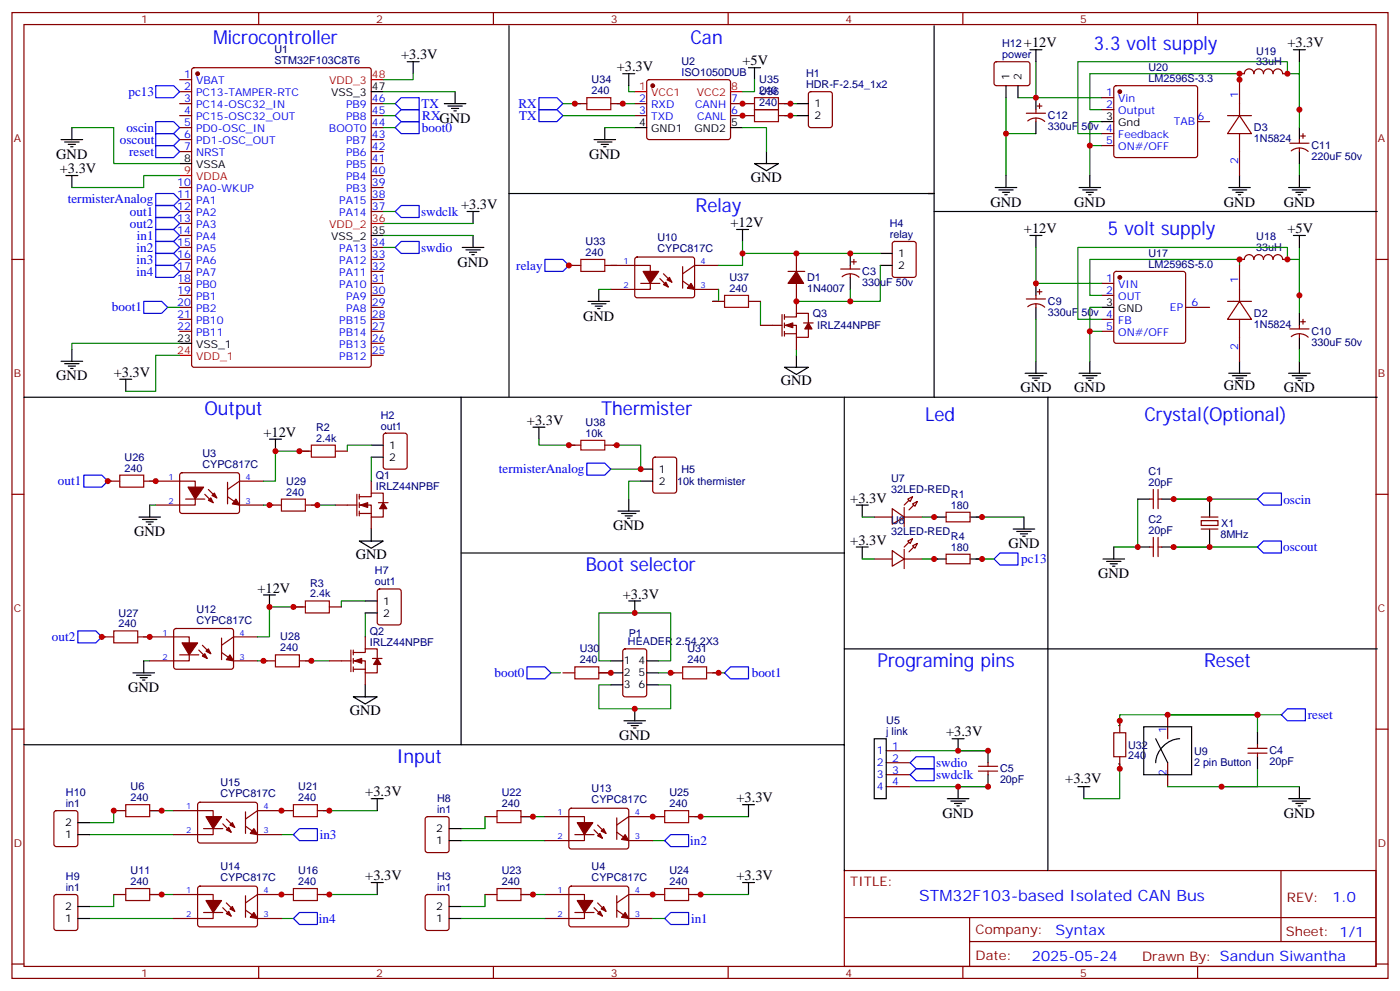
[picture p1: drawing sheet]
<svg xmlns="http://www.w3.org/2000/svg" width="412mm" height="292mm" viewBox="0 0 412 292" stroke-linecap="round" stroke-linejoin="round" font-family="sans-serif">
<g fill="none" stroke="#870000" stroke-width=".35">
<path d="M3.5 3.7h405.4v284.3h-405.4zM7.1 7.2h398.2v277.3h-398.2zM76.2 3.7v3.5M145.3 3.7v3.5M214.5 3.7v3.5M283.6 3.7v3.5M352.8 3.7v3.5M52.9 23.5h3.5M52.9 27h3.5M52.9 30.5h3.5M52.9 34h3.5M52.9 37.6h3.5"/>
<path d="M56.7 20.1l.4-.2h51.6l.6 .5 .1 87-.5 .7h-51.8l-.6-.4-.1-87.1zM109.4 30.5h3.5M109.4 34h3.5M109.4 37.6h3.5M187 30.5h3.5M187 34h3.5M190.7 23.7l.5-.2h23.3l.5 .2 .2 .5-.1 16.5-.6 .4-23.6-.1-.4-.6v-16.2zM215.2 30.5h3.5M215.2 34h3.5M52.9 41.1h3.5M52.9 44.6h3.5M52.9 55.2h3.5"/>
<path d="M52.9 58.7h3.5M109.4 41.1h3.5M109.4 44.6h3.5M109.4 55.2h3.5M109.4 58.7h3.5M109.4 51.7h3.5M109.4 48.2h3.5M3.5 76.4h3.6M52.9 76.4h3.5M52.9 62.3h3.5M52.9 65.8h3.5M52.9 69.3h3.5"/>
<path d="M52.9 72.8h3.5M52.9 79.9h3.5M109.4 76.4h3.5M109.4 62.3h3.5M109.4 72.8h3.5M109.4 79.9h3.5M232.1 79.9h5M234.6 74.6v5.3M405.3 76.4h3.6M52.9 83.4h3.5M52.9 87h3.5M52.9 90.5h3.5"/>
<path d="M52.9 94h3.5M52.9 97.5h3.5M109.4 83.4h3.5M109.4 87h3.5M109.4 90.5h3.5M109.4 94h3.5M109.4 97.5h3.5M234.6 83.4v5.3M109.4 104.6h3.5M109.4 101.1h3.5M53.2 139.4l.4-.2h16.5l.5 .7-.1 10.8-.7 .5-16.5-.1-.4-.6v-10.6zM3.5 145.5h3.6"/>
<path d="M45.9 141.6h11.6v7.1h-11.6M54.7 146.9h5.6M60.3 145.5l2.5 2.5M61.4 144.1l2.5 2.5M67 146.2l3.6 2.5h7M67 142v6.3M77.6 141.6h-7l-3.6 2.5M98.8 148.7h6.3M105.1 145.5v6.4M105.8 146.2h3.6v-1h3.5v2.8M105.8 148.7h3.6v3.5h3.5v-2.4M105.8 151.2h3.6"/>
<path d="M105.8 145.5v1.4M105.8 148v1.4M105.8 150.5v1.4M109.4 141.6v3.6M109.4 152.2v3.6M111.5 148h2.8M353.8 153.3h5v1.4h-5zM405.3 145.5h3.6M183.7 191.2l.4-.2h5.7l.6 .5 .1 12.9-.5 .7h-5.9l-.6-.4-.1-13zM3.5 214.7h3.6M405.3 214.7h3.6M261.1 221h7"/>
<path d="M261.1 224.5h7M261.1 228.1h7M261.1 231.6h7M248.7 256.3h156.6v28.2h-156.6zM377.3 256.3v20.9M160.5 263.3h11.7v7.1h-11.7M167.8 261.1l.5-.2h16.5l.4 .7-.1 10.8-.6 .5-16.5-.1-.4-.6v-10.6zM169.3 268.6h5.7M175 267.2l2.4 2.5M176 265.8l2.5 2.5M181.7 267.9l3.5 2.5h7.1M181.7 263.7v6.4"/>
<path d="M192.3 263.3h-7.1l-3.5 2.5M248.7 270.1h156.5M285.6 277.2h119.6M285.6 270.1v14.2M3.5 283.8h3.6M76.2 284.5v3.5M145.3 284.5v3.5M214.5 284.5v3.5M283.6 284.5v3.5M352.8 284.5v3.5M405.3 283.8h3.6"/>
</g>
<g fill="#870000" stroke="#870000" stroke-width=".35">
<path d="M69.5 146.9l1.1 1.8-2.2-.4z"/>
<path d="M62.1 146.6l.7 1.4-1.4-.7z"/>
<path d="M62.4 145.9l.7-.7 .8 1.4z"/>
<path d="M55.4 143.4h4.6l-2.5 3.5z"/>
<path d="M184.1 268.6l1.1 1.8-2.1-.3z"/>
<path d="M176.7 268.3l.7 1.4-1.4-.7z"/>
<path d="M177.8 266.9l.7 1.4-1.4-.7z"/>
<path d="M170 265.1h4.6l-2.4 3.5z"/>
<path d="M106.2 148.7l2.1-.7v1.4z"/>
<path d="M112.9 148l1 1.8h-2.1z"/>
<path d="M234.6 79.9l2.1 3.5h-4.6z"/>
<circle cx="58.2" cy="21.7" r=".53"/>
<circle cx="192.3" cy="25.2" r=".53"/>
</g>
<g fill="none" stroke="#000" stroke-width=".35">
<path d="M119.9 18.2h3.6M121.7 18.2v3.5M21.2 37.6v3.5M109.4 27h3.5M130.9 30.5h6.3M131.9 31.2h4.3M133 31.9h2.1M133.7 32.6h.7M134.1 27v3.5M187 37.6h3.5M215.2 37.6h3.5M18 41.1h6.3"/>
<path d="M19 41.8h4.3M19.4 51.7h3.5M20.1 42.5h2.1M20.8 43.2h.7M21.2 51.7v3.5M52.9 48.2h3.5M109.4 69.3h3.5M52.9 101.1h3.5M252.2 148.7h3.6M254 148.7v3.5M356.3 146.9v5.3M356.3 155.8v5.2"/>
<path d="M252.2 161h3.6M254 161v3.6M324.9 164.6h6.4M326 165.3h4.2M327 166h2.1M327.7 166.7h.7M328.1 161v3.6M179.9 194.6h3.5M179.9 198.1h3.5M190.5 194.6h3.5M190.5 198.1h3.5M179.9 201.6h3.5"/>
<path d="M190.5 201.6h3.5M257.5 217.5h3.6v17.6h-3.6z"/>
</g>
<path d="M109.4 23.5h3.5M187 27h3.5M215.2 27h3.5M52.9 51.7h3.5M109.4 65.8h3.5M52.9 104.6h3.5" fill="none" stroke="#f00" stroke-width=".35"/>
<path d="M353.8 155.8h5M353.8 152.2h5" fill="none" stroke="#871200" stroke-width=".35"/>
<path d="M21.2 37.6h12.3v10.6h19.4M112.9 27h21.2M121.7 21.7v1.8h-8.8M52.9 51.7h-10.6v3.5h-21.1M335.1 146.9v14.1h-7M345.7 146.9h24.7M345.7 161h24.7" fill="none" stroke="#008700" stroke-width=".35"/>
<path d="M45.9 39.3h5.3l1.7 1.8-1.7 1.8h-5.3zM45.9 35.8h5.3l1.7 1.8-1.7 1.7h-5.3zM370.4 146.9l1.8-1.7h5.3v3.5h-5.3zM370.4 161l1.8-1.7h5.3v3.5h-5.3z" fill="none" stroke="#00f" stroke-width=".35"/>
<path d="M262.8 149.8l3.5 2.4-3.5 2.1z" fill="#fff" stroke="#870000" stroke-width=".35"/>
<path d="M266.3 149.4v5.6z" fill="#f00" stroke="#870000" stroke-width=".35"/>
<g fill="#870000" stroke="#870000" stroke-width=".35">
<path d="M266.3 148.7l1.5-1.4z"/>
<path d="M269.2 148.7l-1.4 1.4z"/>
</g>
<g fill="#fff" stroke="#870000" stroke-width=".35">
<path d="M267.4 146.9l1.4-.7-.7 1.4z"/>
<path d="M268.8 148.3l1.4-.7-.7 1.4z"/>
</g>
<path d="M257.5 152.2h5.3M266.3 152.2h5.3" fill="none" stroke="#870000" stroke-width=".35"/>
<path d="M262.8 162.1l3.5 2.5-3.5 2.1z" fill="#fff" stroke="#870000" stroke-width=".35"/>
<path d="M266.3 161.7v5.7z" fill="#f00" stroke="#870000" stroke-width=".35"/>
<g fill="#870000" stroke="#870000" stroke-width=".35">
<path d="M266.3 161l1.5-1.4z"/>
<path d="M267.8 162.5l1.4-1.5z"/>
</g>
<g fill="#fff" stroke="#870000" stroke-width=".35">
<path d="M267.4 159.3l1.4-.7-.7 1.4z"/>
<path d="M268.8 160.7l1.4-.7-.7 1.4z"/>
</g>
<g fill="none" stroke="#870000" stroke-width=".35">
<path d="M293 18.4l.5-.2h9.5l.4 .7-.1 5.9-.6 .4h-9.5l-.4-.7v-5.6zM169.3 30.5h3.6M179.9 30.5h3.5M218.7 34h3.5M218.7 30.5h3.5M229.3 34h3.5M229.3 30.5h3.5M238.4 27.2l.4-.2h5.7l.6 .4 .1 9.5-.5 .6-5.9 .1-.6-.5-.1-9.4zM302.3 33.3h5.7M302.7 35.6a3.8 3.8 0 0 1 5 .2M305.2 32.3v1M305.2 34.7v1.1"/>
<path d="M305.5 31.2h1.4M306.2 30.5v1.4M324.6 39.3h3.5M324.6 32.3h3.5M324.6 28.8h3.5M328.3 25.4l.5-.2h23.3l.5 .2 .2 .5v19.8l-.3 .5-.4 .2h-23.3l-.5-.2-.2-.5v-19.8zM352.8 35.8h3.5M361.6 34h7.1M365.1 34l3.6 5.3h-7.1zM365.1 21.7h1.4a1.41 1.41 0 0 1 1.5-1.4 1.41 1.41 0 0 1 1.4 1.4 1.41 1.41 0 0 1 1.4-1.4 1.41 1.41 0 0 1 1.4 1.4 1.41 1.41 0 0 1 1.4-1.4 1.41 1.41 0 0 1 1.4 1.4 1.41 1.41 0 0 1 1.4-1.4 1.41 1.41 0 0 1 1.4 1.4h1.4M365.1 23.5v10.5M365.1 39.3v12.4"/>
<path d="M383.8 39.3v1.4M324.6 42.9h3.5M379.9 42.2h5.7M380.4 44.4a3.8 3.8 0 0 1 4.9 .2M382.8 41.1v1.1M382.8 43.6v1M383.1 40h1.4M167.6 78.1h3.5M178.2 78.1h13.4v7.1h-11.7M187.2 75.9l.5-.2h16.5l.4 .7-.1 10.8-.6 .5-16.5-.1-.4-.6v-10.6zM201.1 78.5v6.3M211.7 78.1h-7.1l-3.5 2.5"/>
<path d="M247.6 79.2h5.7M250.5 78.1v1.1M250.8 77.1h1.4M251.5 76.4v1.4M263.1 71.3l.4-.2h5.7l.6 .4 .1 9.5-.5 .6-5.9 .1-.6-.5-.1-9.4zM365.1 76.4h1.4a1.41 1.41 0 0 1 1.5-1.4 1.41 1.41 0 0 1 1.4 1.4 1.41 1.41 0 0 1 1.4-1.4 1.41 1.41 0 0 1 1.4 1.4 1.41 1.41 0 0 1 1.4-1.4 1.41 1.41 0 0 1 1.4 1.4 1.41 1.41 0 0 1 1.4-1.4 1.41 1.41 0 0 1 1.4 1.4h1.4M365.1 78.1v10.6M188.7 83.4h5.7M194.4 82l2.4 2.5M195.4 80.6l2.5 2.5M201.1 82.7l3.5 2.5h7.1M209.9 88.7h3.5"/>
<path d="M220.5 88.7h3.5M224 95.8h6.4M230.4 92.6v6.4M231.1 93.3h3.5v-1h3.5v2.8M231.1 95.8h3.5v3.5h3.5v-2.5M231.1 98.2h3.5M231.1 92.6v1.4M231.1 95.1v1.4M231.1 97.5v1.5M234.6 88.7v3.6M234.6 99.3v3.5M236.7 95.1h2.8"/>
<path d="M248.1 81.5a3.8 3.8 0 0 1 5 .1M250.5 80.6v1.1M302.3 88h5.7M302.7 90.3a3.8 3.8 0 0 1 5 .1M305.2 87v1M305.2 89.4v1.1M305.5 85.9h1.4M306.2 85.2v1.4M324.6 83.4h3.5M324.6 87h3.5M324.6 94h3.5M324.6 97.5h3.5"/>
<path d="M328.3 80.1l.5-.2h19.7l.5 .2 .2 .5v19.8l-.2 .5-.5 .2h-19.7l-.5-.3-.2-.4v-19.8zM349.2 90.5h7.1M361.6 88.7h7.1M365.1 88.7l3.6 5.3h-7.1zM365.1 94v12.4M379.9 96.8h5.7M380.4 99.1a3.8 3.8 0 0 1 4.9 .2M382.8 95.8v1M382.8 98.2v1.1M383.1 94.7h1.4M383.8 94v1.4M88.2 132.8h3.5"/>
<path d="M98.8 132.8h3.5M113.1 127.7l.5-.2h5.6l.7 .5v9.4l-.4 .7h-5.9l-.7-.4v-9.5zM167.6 131.1h3.5M178.2 131.1h3.5M192.5 134.8l.5-.2h5.6l.7 .4v9.5l-.4 .6-5.9 .1-.7-.5v-9.4zM31.7 141.6h3.6M42.3 141.6h3.6M79.4 148.7h3.5M90 148.7h3.5M278.7 150.8h7.1v2.8h-7.1zM338.7 146.9h1M339.7 144.1v5.7"/>
<path d="M339.7 158.2v5.7M341.1 144.1v5.7M341.1 158.2v5.7M341.1 146.9h1.1M86.4 178.7h3.6M97 178.7h3.5M111.4 173.6l.4-.2h5.7l.6 .4 .1 9.5-.5 .6-5.9 .1-.6-.5-.1-9.4zM257.5 164.6h5.3M266.3 164.6h5.3M278.7 163.2h7.1v2.8h-7.1zM338.7 161h1M341.1 161h1.1"/>
<path d="M30 187.5h3.5M40.6 187.5h15.1v7.1h-11.6M51.4 185.2l.5-.2 16.5 .1 .4 .6-.1 10.9-.6 .4h-16.5l-.4-.7v-10.6zM52.9 192.8h5.7M58.6 191.4l2.4 2.5M59.6 190l2.5 2.4M65.3 192.1l3.5 2.5h7M65.3 187.9v6.3M75.8 187.5h-7l-3.5 2.5M77.6 194.6h3.5M88.2 194.6h3.5M97 194.6h6.4"/>
<path d="M103.4 191.4v6.3M104.1 192.1h3.5v-1.1h3.5v2.9M104.1 194.6h3.5v3.5h3.5v-2.5M104.1 197h3.5M104.1 191.4v1.4M104.1 193.9v1.4M104.1 196.3v1.4M107.6 187.5v3.5M107.6 198.1v3.5M109.7 193.9h2.8M165.8 198.1h3.5M176.4 198.1h3.5"/>
<path d="M197.6 198.1h3.5M208.1 198.1h3.6M329.8 212.2v3.5M344 210.4v7.1M370.4 219.3v1M16.1 238.9l.5-.2h5.6l.7 .4v9.4l-.4 .7h-5.9l-.7-.4v-9.4zM33.5 238.7h3.5M44.1 238.7h3.5M51.2 238.7h11.6v7h-11.6M58.4 236.4l.5-.2h16.5l.4 .7v10.8l-.7 .5-16.5-.1-.4-.6v-10.6zM72.3 239v6.4M86.4 238.7h-10.6l-3.5 2.4"/>
<path d="M93.5 238.7h3.5M167.8 238.2l.5-.3 16.5 .1 .4 .7-.1 10.8-.6 .4h-16.5l-.4-.7v-10.5zM288.2 227h5.7M288.2 225.6h5.7M291 224.5v1.1M291 227v1.1M329.8 222.8v3.5M344 224.5v7.1M367.6 221.7h5.6M367.6 220.3h5.6M370.4 221.7v1.1M60 243.9h5.6"/>
<path d="M65.6 242.5l2.5 2.5M66.7 241.1l2.4 2.5M72.3 243.2l3.5 2.5h7.1M125.5 240.6l.4-.2h5.7l.6 .4 .1 9.5-.5 .6-5.9 .1-.6-.5-.1-9.4zM142.9 240.4h3.5M153.5 240.4h3.5M160.5 240.4h11.7v7.1h-11.7M169.3 245.7h5.7M175 244.3l2.4 2.5M176 242.9l2.5 2.5M181.7 245l3.5 2.5h7.1M181.7 240.8v6.3"/>
<path d="M195.8 240.4h-10.6l-3.5 2.5M202.8 240.4h3.6M16.1 263.6l.5-.3h5.6l.7 .5v9.4l-.4 .7h-5.9l-.7-.4v-9.4zM33.5 263.3h3.5M44.1 263.3h3.5M51.2 263.3h11.6v7.1h-11.6M58.4 261.1l.5-.2h16.5l.4 .7v10.8l-.7 .5-16.5-.1-.4-.6v-10.6zM60 268.6h5.6M65.6 267.2l2.5 2.5M66.7 265.8l2.4 2.5M72.3 267.9l3.5 2.5h7.1M72.3 263.7v6.4"/>
<path d="M86.4 263.3h-10.6l-3.5 2.5M93.5 263.3h3.5M125.5 263.6l.4-.3h5.7l.6 .5 .1 9.4-.5 .7h-5.9l-.6-.4-.1-9.4zM142.9 263.3h3.5M153.5 263.3h3.5M192.3 263.3h3.5M202.8 263.3h3.6"/>
</g>
<g fill="none" stroke="#008700" stroke-width=".35">
<path d="M305.2 18.2v10.6M382.8 18.2v14.1M112.9 37.6h3.5M112.9 34h3.5M112.9 30.5h3.5M165.8 34h21.2M165.8 30.5h5.3M178.2 37.6h8.8M181.7 30.5h5.3M185.2 25.2v1.8h1.8M218.7 37.6h7.1v7M218.7 34h1.1"/>
<path d="M218.7 30.5h1.1M222.2 23.5v3.5h-3.5M231.1 34h3.5M231.1 30.5h3.5M296.3 39.3h8.9M296.3 28.8v22.9M299.9 28.8h24.7M324.6 35.8h-3.6v15.9M365.1 21.7v1.8v-1.8h-44.1v10.6h3.6M382.8 37.6v-15.9h-3.6v-3.5h-61.7v21.1h7.1M321 42.9h3.6M382.8 48.2v3.5"/>
<path d="M112.9 72.8h3.5M112.9 65.8h26.4M112.9 69.3h26.4M112.9 62.3h3.5M167.6 78.1h1M218.7 71.1v7h-7M218.7 74.6h40.6M259.3 78.1v10.6h-24.7M305.2 72.8v10.6h19.4M365.1 78.1v-1.7h-44.1v10.6h3.6M382.8 72.8v14.2M49.4 90.5h3.5"/>
<path d="M176.4 85.2h3.5M211.7 85.2v3.5h-1.8M224 88.7v7.1M250.5 85.2v3.5M305.2 94v12.4M321 97.5h3.6M324.6 90.5h-3.6v15.9M382.8 92.3v-15.9h-3.6v-3.6h-61.7v21.2h7.1M52.9 101.1h-31.7v1.7M52.9 104.6h-7v10.6h-8.9M234.6 102.8v1.8M382.8 102.8v3.6"/>
<path d="M91 132.8h-9.9v8.8h-3.5M109.4 131.1h-7.1v1.7M109.4 134.6v7M158.7 129.3v1.8h10.6M180.6 131.1h8.1v7h-8.8M31.7 141.6h1.1M44.1 148.7h1.8M44.1 141.6h1.8M77.6 148.7h2.8M91.7 148.7h7.1M188.7 141.6h-3.5v5.3M254 152.2h3.5"/>
<path d="M271.6 152.2h4.6M287.5 152.2h14.1M89.3 178.7h-9.9v8.8h-3.6M107.6 176.9h-7.1v1.8M254 164.6h3.5M271.6 164.6h4.6M287.5 164.6h5.3M30 187.5h1M42.3 194.6h1.8M42.3 187.5h1.8M75.8 194.6h2.9M90 194.6h7"/>
<path d="M107.6 180.4v7.1M162.3 198.1h2.8M176.4 198.1h3.5M179.9 194.6h-3.5v-14.2h21.2v14.2h-3.6M194 198.1h4.6M209.9 198.1h3.5M179.9 201.6h-3.5v7.1h21.2v-7.1h-3.6M344 210.4h26.4v5.3M377.5 210.4h-47.7v3.2h-.3M32.8 238.7h.7v3.5h-7M44.1 238.7h7.1M82.9 238.7h1.1"/>
<path d="M95.2 238.7h15.9M268.1 231.6h22.9M268.1 221h22.9M329.5 224.9h.3v10.2h-10.5M359.8 231.6h23M370.4 226.3v5.3h-26.4M26.5 245.7h24.7M82.9 245.7h3.5M135.8 247.5h24.7M142.9 240.4v3.5h-7.1M153.5 240.4h7M192.3 240.4h1"/>
<path d="M192.3 247.5h3.5M204.6 240.4h15.9M26.5 270.4h24.7M33.5 263.3v3.6h-7M44.1 263.3h7.1M82.9 263.3h1.1M82.9 270.4h3.5M95.2 263.3h15.9M135.8 270.4h24.7M142.9 263.3v3.6h-7.1M153.5 263.3h7M192.3 263.3h1"/>
<path d="M192.3 270.4h3.5M204.6 263.3h15.9"/>
</g>
<g fill="none" stroke="#000" stroke-width=".35">
<path d="M149.9 7.6v109.3M220.5 19.9h3.5M222.2 19.9v3.6M275.2 7.6v109.3M303.4 14.6h3.5M305.2 14.6v3.6M381 14.6h3.5M382.8 14.6v3.6M178.2 37.6v3.5M183.4 21.7h3.6M185.2 21.7v3.5M234.6 30.5h3.5"/>
<path d="M234.6 34h3.5M296.3 25.2v3.6M299.9 25.2v3.6M305.2 28.8v3.5M305.2 35.8v3.5M324.6 35.8h3.5M382.8 37.6v3.5M149.9 57h125.3h-1.8M175 41.1h6.3M176 41.8h4.3M177.1 42.5h2.1M177.8 43.2h.7"/>
<path d="M222.2 48.2h7.1l-3.5 2.1zM225.8 44.6v3.6M293.2 55.2h6.3M294.2 55.9h4.2M295.3 56.6h2.1M296 57.3h.7M296.3 51.7v3.5M317.9 55.2h6.3M318.9 55.9h4.2M320 56.6h2.1M320.7 57.3h.7M321 51.7v3.5"/>
<path d="M361.9 55.2h6.4M363 55.9h4.2M364.1 56.6h2.1M364.8 57.3h.7M365.1 51.7v3.5M379.6 55.2h6.3M380.6 55.9h4.3M381.7 56.6h2.1M382.4 57.3h.7M382.8 44.6v3.6M382.8 51.7v3.5M136.2 72.8h6.3"/>
<path d="M137.2 73.6h4.3M137.6 62.3h3.5M138.3 74.3h2.1M139 75h.7M139.3 62.3v3.5M139.3 69.3v3.5M217 67.6h3.5M218.7 67.6v3.5M250.5 74.6v3.5M259.3 74.6h3.5M259.3 78.1h3.5M275.2 62.3h130.5"/>
<path d="M303.4 69.3h3.5M305.2 69.3v3.5M381 69.3h3.5M382.8 69.3v3.5M173.2 88.7h6.4M174.3 89.4h4.2M175.3 90.1h2.1M176 90.8h.7M176.4 85.2v3.5M250.5 81.7v3.5M305.2 83.4v3.6M305.2 90.5v3.5"/>
<path d="M324.6 90.5h3.5M382.8 92.3v3.5M382.8 99.3v3.5M7.1 116.9h398.6M18 106.4h6.3M19 107.1h4.3M20.1 107.8h2.1M20.8 108.5h.7M21.2 102.8v3.6M35.3 111.7h3.5M37 111.7v3.5M135.8 116.9v102.4"/>
<path d="M231.1 108.1h7l-3.5 2.1zM234.6 104.6v3.5M248.7 116.9v102.4M302 109.9h6.3M303 110.6h4.3M304.1 111.3h2.1M304.8 112h.7M305.2 106.4v3.5M308.7 116.9v139.4M317.9 109.9h6.3M318.9 110.6h4.2M320 111.3h2.1"/>
<path d="M320.7 112h.7M321 106.4v3.5M361.9 109.9h6.4M363 110.6h4.2M364.1 111.3h2.1M364.8 112h.7M365.1 106.4v3.5M379.6 109.9h6.3M380.6 110.6h4.3M381.7 111.3h2.1M382.4 112h.7M382.8 106.4v3.5"/>
<path d="M79.4 129.3h3.5M81.1 129.3v3.5M109.4 131.1h3.5M109.4 134.6h3.5M157 125.8h3.5M158.7 125.8v3.5M188.7 138.1h3.6M40.9 152.2h6.4M42 152.9h4.2M43 153.6h2.2M43.7 154.3h.7M44.1 148.7v3.5"/>
<path d="M105.8 159.3h7.1l-3.5 2.1zM109.4 155.8v3.5M182 150.5h6.4M183.1 151.2h4.2M184.1 151.9h2.2M184.9 152.6h.7M185.2 146.9v3.6M188.7 141.6h3.6M275.2 152.2h3.5M285.8 152.2h3.5M298.4 155.8h6.4M299.5 156.5h4.2"/>
<path d="M300.6 157.2h2.1M301.3 157.9h.7M301.6 152.2v3.6M335.1 146.9h3.6M342.2 146.9h3.5M77.6 175.2h3.5M79.4 175.2v3.5M107.6 176.9h3.5M135.8 162.8h112.9M185.2 176.9h3.5M187 176.9v3.5M275.2 164.6h3.5"/>
<path d="M285.8 164.6h3.5M335.1 161h3.6M342.2 161h3.5M39.2 198.1h6.3M40.2 198.8h4.2M41.3 199.5h2.1M42.3 194.6v3.5M107.6 180.4h3.5M248.7 191h157M7.1 219.3h241.6v37M42 200.2h.7M104.1 205.1h7l-3.5 2.2z"/>
<path d="M107.6 201.6v3.5M183.8 212.2h6.3M184.9 212.9h4.2M185.9 213.6h2.1M186.6 214.3h.7M187 208.7v3.5M280.5 217.5h3.5M282.2 217.5v3.5M336.9 214h14.1v14.1h-14.1zM340.4 217.5l3.6 7M347.5 217.5a7.6 7.6 0 0 0-7.1 7M370.4 215.7v3.6"/>
<path d="M109.4 235.1h3.5M111.1 235.1v3.6M218.7 236.9h3.5M220.5 236.9v3.5M279 235.1h6.4M280.1 235.8h4.2M281.2 236.5h2.1M281.9 237.2h.7M282.2 231.6v3.5M291 221v3.5M291 228.1v3.5M317.5 231.6h3.5"/>
<path d="M319.3 231.6v3.5M370.4 222.8v3.5M379.6 235.1h6.3M380.6 235.8h4.3M381.7 236.5h2.1M382.4 237.2h.7M382.8 231.6v3.5M22.9 245.7h3.6M22.9 242.2h3.6M109.4 259.8h3.5M111.1 259.8v3.5M132.3 247.5h3.5"/>
<path d="M132.3 243.9h3.5M218.7 259.8h3.5M220.5 259.8v3.5M22.9 270.4h3.6M22.9 266.9h3.6M132.3 270.4h3.5M132.3 266.9h3.5"/>
</g>
<g fill="none" stroke="#00f" stroke-width=".35">
<path d="M45.9 25.2h5.3l1.7 1.8-1.7 1.8h-5.3zM116.4 34l1.8-1.7h5.3v3.5h-5.3zM118.2 35.8h5.3v3.5h-5.3l-1.8-1.7zM118.2 28.8h5.3v3.5h-5.3l-1.8-1.8zM158.7 28.8h5.3l1.8 1.7-1.8 1.8h-5.3zM158.7 32.3h5.3l1.8 1.7-1.8 1.8h-5.3zM45.9 42.9h5.3l1.7 1.7-1.7 1.8h-5.3zM45.9 57h5.3l1.7 1.7-1.7 1.8h-5.3zM45.9 60.5h5.3l1.7 1.8-1.7 1.7h-5.3zM45.9 64h5.3l1.7 1.8-1.7 1.8h-5.3zM45.9 67.6h5.3l1.7 1.7-1.7 1.8h-5.3zM45.9 71.1h5.3l1.7 1.7-1.7 1.8h-5.3z"/>
<path d="M45.9 74.6h5.3l1.7 1.8-1.7 1.7h-5.3zM45.9 78.1h5.3l1.7 1.8-1.7 1.8h-5.3zM116.4 72.8l1.8-1.7h5.3v3.5h-5.3zM116.4 62.3l1.8-1.8h5.3v3.5h-5.3zM160.5 76.4h5.3l1.8 1.7-1.8 1.8h-5.3zM42.3 88.7h5.3l1.8 1.8-1.8 1.8h-5.3zM24.7 139.9h5.3l1.7 1.7-1.7 1.8h-5.3zM172.9 136.3h5.3l1.7 1.8-1.7 1.8h-5.3zM292.8 164.6l1.8-1.8h5.3v3.5h-5.3zM22.9 185.7h5.3l1.8 1.8-1.8 1.8h-5.3zM155.2 196.3h5.3l1.8 1.8-1.8 1.7h-5.3zM213.4 198.1l1.8-1.8h5.3v3.5h-5.3z"/>
<path d="M377.5 210.4l1.7-1.7h5.3v3.5h-5.3zM268.1 224.5l1.8-1.7h5.3v3.5h-5.3zM268.1 228.1l1.8-1.8h5.3v3.5h-5.3zM86.4 245.7l1.8-1.8h5.3v3.6h-5.3zM195.8 247.5l1.8-1.8h5.2v3.5h-5.2zM86.4 270.4l1.8-1.8h5.3v3.6h-5.3zM195.8 270.4l1.8-1.8h5.2v3.6h-5.2z"/>
</g>
<g fill="#870000" stroke="#870000" stroke-width=".35">
<path d="M203.6 83.4l1 1.8-2.1-.4z"/>
<path d="M195.4 83.8l.7-.7 .7 1.4z"/>
<path d="M196.5 82.4l.7-.7 .7 1.4z"/>
<path d="M189.4 79.9h4.6l-2.4 3.5z"/>
<path d="M67.7 192.8l1.1 1.8-2.1-.4z"/>
<path d="M59.6 193.1l.7-.7 .7 1.5z"/>
<path d="M61.4 191l.7 1.4-1.4-.7z"/>
<path d="M53.6 189.3h4.6l-2.5 3.5z"/>
<path d="M184.1 245.7l1.1 1.8-2.1-.4z"/>
<path d="M176.7 245.4l.7 1.4-1.4-.7z"/>
<path d="M177.1 244.7l.7-.8 .7 1.5z"/>
<path d="M170 242.2h4.6l-2.4 3.5z"/>
<path d="M74.8 268.6l1 1.8-2.1-.3z"/>
<path d="M67.4 268.3l.7 1.4-1.4-.7z"/>
<path d="M67.7 267.6l.7-.7 .7 1.4z"/>
<path d="M60.7 265.1h4.6l-2.5 3.5z"/>
<path d="M74.8 243.9l1 1.8-2.1-.3z"/>
<path d="M66.7 244.3l.7-.7 .7 1.4z"/>
<path d="M67.7 242.9l.7-.7 .7 1.4z"/>
<path d="M60.7 240.4h4.6l-2.5 3.5z"/>
<path d="M104.4 194.6l2.1-.7v1.4z"/>
<path d="M111.1 193.9l1.1 1.7h-2.1z"/>
<path d="M231.4 95.8l2.1-.7v1.4z"/>
<path d="M238.1 95.1l1.1 1.7h-2.1z"/>
<circle cx="329.8" cy="81.7" r=".53"/>
<circle cx="329.8" cy="27" r=".53"/>
</g>
<g fill="none" stroke="#a10000" stroke-width=".35">
<path d="M172.9 28.8h7v3.5h-7zM222.2 28.8h7.1v3.5h-7.1zM222.2 32.3h7.1v3.5h-7.1zM171.1 76.4h7.1v3.5h-7.1zM213.4 87h7.1v3.5h-7.1zM35.3 139.9h7v3.5h-7zM91.7 131.1h7.1v3.5h-7.1zM171.1 129.6h7.1v2.9h-7.1zM82.9 146.9h7.1v3.6h-7.1zM90 176.9h7v3.5h-7zM33.5 185.7h7.1v3.6h-7.1zM81.1 192.8h7.1v3.5h-7.1z"/>
<path d="M169.3 196.3h7.1v3.5h-7.1zM201.1 196.3h7v3.5h-7zM328.1 215.7h3.5v7.1h-3.5zM37 236.9h7.1v3.5h-7.1zM86.4 236.9h7.1v3.5h-7.1zM146.4 238.7h7.1v3.5h-7.1zM195.8 238.7h7v3.5h-7zM37 261.6h7.1v3.5h-7.1zM86.4 261.6h7.1v3.5h-7.1zM146.4 261.6h7.1v3.5h-7.1zM195.8 261.6h7v3.5h-7z"/>
</g>
<g fill="#c00">
<circle cx="356.3" cy="161" r=".88"/>
<circle cx="356.3" cy="146.9" r=".88"/>
<circle cx="187" cy="180.4" r=".88"/>
<circle cx="187" cy="208.7" r=".88"/>
<circle cx="370.4" cy="210.4" r=".88"/>
<circle cx="359.8" cy="231.6" r=".88"/>
<circle cx="282.2" cy="221" r=".88"/>
<circle cx="282.2" cy="231.6" r=".88"/>
<circle cx="344" cy="210.4" r=".88"/>
<circle cx="218.7" cy="74.6" r=".88"/>
<circle cx="188.7" cy="138.1" r=".88"/>
<circle cx="81.1" cy="132.8" r=".88"/>
<circle cx="79.4" cy="178.7" r=".88"/>
<circle cx="234.6" cy="88.7" r=".88"/>
<circle cx="382.8" cy="87" r=".88"/>
<circle cx="321" cy="97.5" r=".88"/>
<circle cx="305.2" cy="28.8" r=".88"/>
<circle cx="321" cy="42.9" r=".88"/>
<circle cx="382.8" cy="32.3" r=".88"/>
<circle cx="296.3" cy="39.3" r=".88"/>
<circle cx="234.6" cy="74.6" r=".88"/>
<circle cx="250.5" cy="88.7" r=".88"/>
<circle cx="379.2" cy="76.4" r=".88"/>
<circle cx="365.1" cy="76.4" r=".88"/>
<circle cx="379.2" cy="21.7" r=".88"/>
<circle cx="365.1" cy="23.5" r=".88"/>
<circle cx="365.1" cy="21.7" r=".88"/>
<circle cx="305.2" cy="83.4" r=".88"/>
<circle cx="250.5" cy="74.6" r=".88"/>
<circle cx="47.6" cy="263.3" r=".88"/>
<circle cx="82.9" cy="263.3" r=".88"/>
<circle cx="97" cy="263.3" r=".88"/>
<circle cx="82.9" cy="238.7" r=".88"/>
<circle cx="97" cy="238.7" r=".88"/>
<circle cx="47.6" cy="238.7" r=".88"/>
<circle cx="33.5" cy="238.7" r=".88"/>
<circle cx="157" cy="240.4" r=".88"/>
<circle cx="157" cy="263.3" r=".88"/>
<circle cx="192.3" cy="263.3" r=".88"/>
<circle cx="206.4" cy="263.3" r=".88"/>
<circle cx="192.3" cy="240.4" r=".88"/>
<circle cx="206.4" cy="240.4" r=".88"/>
<circle cx="31.8" cy="141.6" r=".88"/>
<circle cx="45.9" cy="141.6" r=".88"/>
<circle cx="30" cy="187.5" r=".88"/>
<circle cx="44.1" cy="187.5" r=".88"/>
<circle cx="77.6" cy="194.6" r=".88"/>
<circle cx="91.7" cy="194.6" r=".88"/>
<circle cx="79.4" cy="148.7" r=".88"/>
<circle cx="93.5" cy="148.7" r=".88"/>
<circle cx="179.9" cy="198.1" r=".88"/>
<circle cx="197.6" cy="198.1" r=".88"/>
<circle cx="211.7" cy="198.1" r=".88"/>
<circle cx="329.8" cy="226.3" r=".88"/>
<circle cx="329.8" cy="212.2" r=".88"/>
<circle cx="167.6" cy="78.1" r=".88"/>
<circle cx="169.3" cy="30.5" r=".88"/>
<circle cx="183.4" cy="30.5" r=".88"/>
<circle cx="218.7" cy="30.5" r=".88"/>
<circle cx="232.8" cy="30.5" r=".88"/>
<circle cx="218.7" cy="34" r=".88"/>
<circle cx="232.8" cy="34" r=".88"/>
<circle cx="289.3" cy="164.6" r=".88"/>
<circle cx="275.2" cy="164.6" r=".88"/>
<circle cx="289.3" cy="152.2" r=".88"/>
<circle cx="275.2" cy="152.2" r=".88"/>
<circle cx="86.4" cy="178.7" r=".88"/>
<circle cx="88.2" cy="132.8" r=".88"/>
<circle cx="181.7" cy="131.1" r=".88"/>
<circle cx="167.6" cy="131.1" r=".88"/>
<circle cx="291" cy="231.6" r=".88"/>
<circle cx="291" cy="221" r=".88"/>
<circle cx="335.1" cy="161" r=".88"/>
<circle cx="345.7" cy="161" r=".88"/>
<circle cx="345.7" cy="146.9" r=".88"/>
</g>
<g font-size="5.6" fill="#00f">
<text x="62.8" y="12.9">Microcontroller</text>
<text x="203.4" y="12.9">Can</text>
<text x="322.2" y="14.6">3.3 volt supply</text>
<text x="204.9" y="62.3">Relay</text>
<text x="326.4" y="69.3">5 volt supply</text>
<text x="60.2" y="122.2">Output</text>
<text x="177.1" y="122.2">Thermister</text>
<text x="272.5" y="124">Led</text>
<text x="337.1" y="124">Crystal(Optional)</text>
<text x="172.5" y="168.1">Boot selector</text>
<text x="258.5" y="196.3">Programing pins</text>
<text x="354.7" y="196.3">Reset</text>
<text x="116.8" y="224.5">Input</text>
</g>
<text font-size="4.6" fill="#00f" x="270.8" y="265.3">STM32F103-based Isolated CAN Bus</text>
<g font-size="4.2">
<text x="118.2" y="17.5">+3.3V</text>
<text x="301.6" y="13.9">+12V</text>
<text x="379.2" y="13.9">+3.3V</text>
<text x="181.7" y="21">+3.3V</text>
<text x="218.7" y="19.2">+5V</text>
<text x="16.6" y="46.7">GND</text>
<text x="173.6" y="46.7">GND</text>
<text x="17.6" y="51">+3.3V</text>
<text x="221.2" y="53.4">GND</text>
<text x="135.8" y="61.6">+3.3V</text>
<text x="291.7" y="60.9">GND</text>
<text x="316.4" y="60.9">GND</text>
<text x="360.5" y="60.9">GND</text>
<text x="378.2" y="60.9">GND</text>
<text x="215.2" y="66.9">+12V</text>
<text x="301.6" y="68.6">+12V</text>
<text x="379.2" y="68.6">+5V</text>
<text x="134.8" y="78.5">GND</text>
<text x="171.8" y="94.4">GND</text>
<text x="16.6" y="112">GND</text>
<text x="33.5" y="110.9">+3.3V</text>
<text x="230" y="113.4">GND</text>
<text x="300.6" y="115.5">GND</text>
<text x="316.4" y="115.5">GND</text>
<text x="360.5" y="114.8">GND</text>
<text x="378.2" y="115.5">GND</text>
<text x="155.2" y="125.1">+3.3V</text>
<text x="77.6" y="128.6">+12V</text>
<text x="250.5" y="148">+3.3V</text>
<text x="39.5" y="157.9">GND</text>
<text x="180.6" y="156.1">GND</text>
<text x="250.5" y="160.3">+3.3V</text>
<text x="297" y="161.4">GND</text>
<text x="104.8" y="164.6">GND</text>
<text x="323.5" y="170.2">GND</text>
<text x="75.8" y="174.4">+12V</text>
<text x="183.4" y="176.2">+3.3V</text>
<text x="37.7" y="203.7">GND</text>
<text x="103" y="210.4">GND</text>
<text x="182.4" y="217.8">GND</text>
<text x="278.7" y="216.8">+3.3V</text>
<text x="313.8" y="230.4">+3.3V</text>
<text x="107.6" y="234.4">+3.3V</text>
<text x="217" y="236.2">+3.3V</text>
<text x="277.6" y="240.8">GND</text>
<text x="378.2" y="240.8">GND</text>
<text x="107.6" y="259.1">+3.3V</text>
<text x="217" y="259.1">+3.3V</text>
</g>
<g font-size="4.2" fill="#00f">
<text x="392.5" y="265.6">1.0</text>
<text x="310.9" y="275.1">Syntax</text>
<text x="304" y="282.9">2025-05-24</text>
</g>
<g font-size="3.9" fill="#00f">
<text x="37.8" y="28.2">pc13</text>
<text x="124.1" y="31.8">TX</text>
<text x="124.4" y="35.3">RXGND</text>
<text x="152.7" y="31.8">RX</text>
<text x="152.9" y="35.3">TX</text>
<text x="37.2" y="38.8">oscin</text>
<text x="124.3" y="38.9">boot0</text>
<text x="35.3" y="42.3">oscout</text>
<text x="38.1" y="45.8">reset</text>
<text x="20" y="59.9">termisterAnalog</text>
<text x="38.2" y="63.5">out1</text>
<text x="124" y="63.6">swdclk</text>
<text x="38.2" y="67">out2</text>
<text x="40.3" y="70.7">in1</text>
<text x="40.2" y="74.1">in2</text>
<text x="40.2" y="77.6">in3</text>
<text x="124" y="74.2">swdio</text>
<text x="40.2" y="81.2">in4</text>
<text x="152.1" y="79.4">relay</text>
<text x="33" y="91.6">boot1</text>
<text x="17.1" y="142.9">out1</text>
<text x="147" y="139.3">termisterAnalog</text>
<text x="378" y="148.2">oscin</text>
<text x="300.8" y="165.9">pc13</text>
<text x="378" y="162.4">oscout</text>
<text x="15.3" y="188.7">out2</text>
<text x="145.7" y="199.3">boot0</text>
<text x="221.4" y="199.4">boot1</text>
<text x="385.3" y="211.7">reset</text>
<text x="275.7" y="225.9">swdio</text>
<text x="275.7" y="229.4">swdclk</text>
<text x="94.2" y="247">in3</text>
<text x="203.3" y="248.8">in2</text>
<text x="94" y="271.7">in4</text>
<text x="203.6" y="271.6">in1</text>
</g>
<g font-size="3.9" fill="#800">
<text x="250.5" y="260.9">TITLE:</text>
<text x="379.1" y="265.6">REV:</text>
<text x="287.4" y="275.1">Company:</text>
<text x="378.7" y="275.7">Sheet: 1/1</text>
<text x="287.4" y="282.8">Date:</text>
<text x="336.4" y="282.8">Drawn By: Sandun Siwantha</text>
</g>
<g font-size="3.2" fill="#800">
<text x="41.6" y="6.7">1</text>
<text x="110.8" y="6.7">2</text>
<text x="179.9" y="6.7">3</text>
<text x="249.1" y="6.7">4</text>
<text x="318.2" y="6.7">5</text>
<text x="4.1" y="41.8">A</text>
<text x="405.9" y="41.8">A</text>
<text x="4.1" y="110.9">B</text>
<text x="405.9" y="110.9">B</text>
<text x="4.1" y="180.1">C</text>
<text x="405.9" y="180.1">C</text>
<text x="4.1" y="249.2">D</text>
<text x="405.9" y="249.2">D</text>
<text x="41.6" y="287.5">1</text>
<text x="110.8" y="287.5">2</text>
<text x="179.9" y="287.5">3</text>
<text x="249.1" y="287.5">4</text>
<text x="318.2" y="287.5">5</text>
</g>
<g font-size="3.2" fill="#000080">
<text x="80.8" y="15.5">U1</text>
<text x="295.2" y="17.1">power</text>
<text x="295.2" y="13.9">H12</text>
<text x="370.1" y="16">U19</text>
<text x="80.8" y="18.7">STM32F103C8T6</text>
<text x="200.7" y="22.3">ISO1050DUB</text>
<text x="200.7" y="19.1">U2</text>
<text x="237.4" y="22.7">H1</text>
<text x="338.3" y="21">U20</text>
<text x="370.1" y="19.2">33uH</text>
<text x="174.3" y="27.7">240</text>
<text x="174.3" y="24.5">U34</text>
<text x="223.7" y="27.7">240</text>
<text x="223.7" y="24.5">U35</text>
<text x="223.7" y="28">U36</text>
<text x="237.4" y="25.9">HDR-F-2.54_1x2</text>
<text x="338.3" y="24.2">LM2596S-3.3</text>
<text x="223.7" y="31.2">240</text>
<text x="308.7" y="35.2">C12</text>
<text x="308.7" y="38.4">330uF 50v 4</text>
<text x="369.4" y="41.9">1N5824</text>
<text x="369.4" y="38.7">D3</text>
<text x="386.3" y="47.2">220uF 50v</text>
<text x="386.3" y="44">C11</text>
<text x="193.7" y="71">U10</text>
<text x="262.1" y="70">relay</text>
<text x="262.1" y="66.8">H4</text>
<text x="370.1" y="70.7">U18</text>
<text x="172.5" y="75.3">240</text>
<text x="172.5" y="72.1">U33</text>
<text x="193.7" y="74.2">CYPC817C</text>
<text x="338.3" y="75.7">U17</text>
<text x="370.1" y="73.9">33uH</text>
<text x="214.9" y="82.7">U37</text>
<text x="237.8" y="82.8">D1</text>
<text x="254" y="81">C3</text>
<text x="338.3" y="78.8">LM2596S-5.0</text>
<text x="214.9" y="85.9">240</text>
<text x="237.8" y="86">1N4007</text>
<text x="254" y="84.3">330uF 50v</text>
<text x="308.7" y="89.9">C9</text>
<text x="239.5" y="93.4">Q3</text>
<text x="308.7" y="93.1">330uF 50v 4</text>
<text x="369.4" y="93.4">D2</text>
<text x="240.7" y="97">IRLZ44NPBF</text>
<text x="369.4" y="96.6">1N5824</text>
<text x="386.3" y="101.9">330uF 50v</text>
<text x="386.3" y="98.7">C10</text>
<text x="112.2" y="123.2">H2</text>
<text x="172.5" y="125.4">U38</text>
<text x="93.1" y="130">2.4k</text>
<text x="93.1" y="126.8">R2</text>
<text x="112.2" y="126.5">out1</text>
<text x="172.5" y="128.6">10k</text>
<text x="36.7" y="135.6">U26</text>
<text x="59.6" y="137.7">CYPC817C</text>
<text x="59.6" y="134.5">U3</text>
<text x="36.7" y="138.8">240</text>
<text x="84.3" y="142.7">U29</text>
<text x="110.7" y="141">Q1</text>
<text x="199.4" y="142.8">10k thermister</text>
<text x="200.7" y="139.3">H5</text>
<text x="262.5" y="141.9">U7</text>
<text x="338.3" y="143.1">20pF</text>
<text x="338.3" y="139.9">C1</text>
<text x="84.3" y="145.9">240</text>
<text x="110.7" y="144.2">IRLZ44NPBF</text>
<text x="262.5" y="145.2">32LED-RED</text>
<text x="280.1" y="149.8">180</text>
<text x="280.1" y="146.6">R1</text>
<text x="262.5" y="154.3">U8</text>
<text x="338.3" y="154">C2</text>
<text x="359.7" y="155.1">X1</text>
<text x="262.5" y="157.5">32LED-RED</text>
<text x="280.1" y="158.9">R4</text>
<text x="338.3" y="157.2">20pF</text>
<text x="359.5" y="158.3">8MHz</text>
<text x="280.1" y="162.1">180</text>
<text x="91.4" y="172.7">R3</text>
<text x="110.4" y="172.3">out1</text>
<text x="110.4" y="169.1">H7</text>
<text x="91.4" y="175.9">2.4k</text>
<text x="34.9" y="184.7">240</text>
<text x="34.9" y="181.5">U27</text>
<text x="57.9" y="183.6">CYPC817C</text>
<text x="57.9" y="180.3">U12</text>
<text x="82.6" y="191.7">240</text>
<text x="82.6" y="188.6">U28</text>
<text x="108.9" y="190.1">IRLZ44NPBF</text>
<text x="108.9" y="186.9">Q2</text>
<text x="185" y="190">HEADER 2.54 2X3</text>
<text x="185.2" y="187.5">P1</text>
<text x="170.8" y="195.3">240</text>
<text x="170.8" y="192.1">U30</text>
<text x="202.5" y="195.3">240</text>
<text x="202.5" y="192.1">U31</text>
<text x="261.1" y="213.1">U5</text>
<text x="261.1" y="216.3">j link</text>
<text x="332.3" y="220.4">U32</text>
<text x="294.6" y="227.4">C5</text>
<text x="332.3" y="223.6">240</text>
<text x="351.7" y="225.4">2 pin Button</text>
<text x="351.7" y="222.1">U9</text>
<text x="373.9" y="225.2">20pF</text>
<text x="373.9" y="222.1">C4</text>
<text x="38.5" y="232.7">U6</text>
<text x="64.9" y="231.5">U15</text>
<text x="87.9" y="232.7">U21</text>
<text x="174.3" y="233.3">U13</text>
<text x="294.6" y="230.5">20pF</text>
<text x="19.4" y="237.6">in1</text>
<text x="19.4" y="234.4">H10</text>
<text x="38.5" y="235.8">240</text>
<text x="64.9" y="234.7">CYPC817C</text>
<text x="87.9" y="235.8">240</text>
<text x="128.8" y="239.4">in1</text>
<text x="128.8" y="236.1">H8</text>
<text x="147.8" y="237.6">240</text>
<text x="147.8" y="234.4">U22</text>
<text x="174.3" y="236.5">CYPC817C</text>
<text x="197.2" y="237.6">240</text>
<text x="197.2" y="234.4">U25</text>
<text x="38.5" y="257.4">U11</text>
<text x="64.9" y="256.2">U14</text>
<text x="87.9" y="257.4">U16</text>
<text x="147.8" y="257.4">U23</text>
<text x="174.3" y="256.2">U4</text>
<text x="197.2" y="257.4">U24</text>
<text x="19.4" y="262.3">in1</text>
<text x="19.4" y="259.1">H9</text>
<text x="38.5" y="260.5">240</text>
<text x="64.9" y="259.4">CYPC817C</text>
<text x="87.9" y="260.5">240</text>
<text x="128.8" y="262.3">in1</text>
<text x="128.8" y="259.1">H3</text>
<text x="147.8" y="260.5">240</text>
<text x="174.3" y="259.4">CYPC817C</text>
<text x="197.2" y="260.5">240</text>
</g>
<g font-size="3.2" fill="#00f">
<text x="54.3" y="23.1">1</text>
<text x="54.3" y="26.6">2</text>
<text x="57.7" y="24.9">VBAT</text>
<text x="57.7" y="28.4">PC13-TAMPER-RTC</text>
<text x="325.9" y="28.4">1</text>
<text x="364.8" y="28.8" transform="rotate(-90 364.8 28.8)">1</text>
<text x="54.3" y="30.2">3</text>
<text x="54.3" y="33.7">4</text>
<text x="57.7" y="31.9">PC14-OSC32_IN</text>
<text x="57.7" y="35.5">PC15-OSC32_OUT</text>
<text x="101.9" y="35.5">PB8</text>
<text x="101.9" y="31.9">PB9</text>
<text x="109.5" y="33.7">45</text>
<text x="109.5" y="30.2">46</text>
<text x="188.3" y="30.2">2</text>
<text x="188.3" y="33.7">3</text>
<text x="191.8" y="31.9">RXD</text>
<text x="191.8" y="35.5">TXD</text>
<text x="204.7" y="31.9">CANH</text>
<text x="205.4" y="35.5">CANL</text>
<text x="215.4" y="33.7">6</text>
<text x="215.4" y="30.2">7</text>
<text x="325.9" y="31.9">2</text>
<text x="329.4" y="33.7">Output</text>
<text x="329.4" y="30.2">Vin</text>
<text x="352.8" y="35.5">6</text>
<text x="54.3" y="37.2">5</text>
<text x="54.3" y="40.7">6</text>
<text x="57.7" y="39">PD0-OSC_IN</text>
<text x="96.9" y="39">BOOT0</text>
<text x="109.5" y="40.7">43</text>
<text x="109.5" y="37.2">44</text>
<text x="329.4" y="40.7">Feedback</text>
<text x="345.8" y="36.9">TAB</text>
<text x="54.3" y="44.3">7</text>
<text x="57.7" y="42.5">PD1-OSC_OUT</text>
<text x="57.7" y="46">NRST</text>
<text x="101.9" y="46">PB6</text>
<text x="101.9" y="42.5">PB7</text>
<text x="109.5" y="47.8">41</text>
<text x="109.5" y="44.3">42</text>
<text x="325.9" y="42.5">5</text>
<text x="329.4" y="44.3">ON#/OFF</text>
<text x="101.9" y="53.1">PB4</text>
<text x="101.9" y="49.6">PB5</text>
<text x="109.5" y="51.3">40</text>
<text x="364.8" y="48.4" transform="rotate(-90 364.8 48.4)">2</text>
<text x="52.2" y="54.9">10</text>
<text x="52.2" y="58.4">11</text>
<text x="57.7" y="56.6">PA0-WKUP</text>
<text x="101.9" y="56.6">PB3</text>
<text x="109.5" y="58.4">38</text>
<text x="109.5" y="54.9">39</text>
<text x="52.2" y="61.9">12</text>
<text x="52.2" y="65.4">13</text>
<text x="57.7" y="60.1">PA1</text>
<text x="57.7" y="63.7">PA2</text>
<text x="99.9" y="63.7">PA14</text>
<text x="99.9" y="60.1">PA15</text>
<text x="109.5" y="61.9">37</text>
<text x="52.2" y="69">14</text>
<text x="57.7" y="67.2">PA3</text>
<text x="57.7" y="70.7">PA4</text>
<text x="52.2" y="72.5">15</text>
<text x="52.2" y="76">16</text>
<text x="57.7" y="74.3">PA5</text>
<text x="57.7" y="77.8">PA6</text>
<text x="99.9" y="77.8">PA12</text>
<text x="99.9" y="74.3">PA13</text>
<text x="109.5" y="76">33</text>
<text x="109.5" y="72.5">34</text>
<text x="52.2" y="79.6">17</text>
<text x="52.2" y="83.1">18</text>
<text x="57.7" y="81.3">PA7</text>
<text x="99.9" y="81.3">PA11</text>
<text x="109.5" y="83.1">31</text>
<text x="109.5" y="79.6">32</text>
<text x="325.9" y="83.1">1</text>
<text x="364.8" y="83.4" transform="rotate(-90 364.8 83.4)">1</text>
<text x="52.2" y="86.6">19</text>
<text x="57.7" y="84.8">PB0</text>
<text x="57.7" y="88.4">PB1</text>
<text x="99.9" y="84.8">PA10</text>
<text x="102" y="88.4">PA9</text>
<text x="109.5" y="86.6">30</text>
<text x="325.9" y="86.6">2</text>
<text x="329.4" y="84.8">VIN</text>
<text x="329.4" y="88.4">OUT</text>
<text x="52.2" y="90.1">20</text>
<text x="52.2" y="93.7">21</text>
<text x="57.7" y="91.9">PB2</text>
<text x="57.7" y="95.4">PB10</text>
<text x="99.9" y="95.4">PB15</text>
<text x="102" y="91.9">PA8</text>
<text x="109.5" y="93.7">28</text>
<text x="109.5" y="90.1">29</text>
<text x="329.4" y="95.4">FB</text>
<text x="344.6" y="91.5">EP</text>
<text x="351" y="90.1">6</text>
<text x="52.2" y="97.2">22</text>
<text x="57.7" y="99">PB11</text>
<text x="99.9" y="99">PB14</text>
<text x="109.5" y="100.7">26</text>
<text x="109.5" y="97.2">27</text>
<text x="325.9" y="97.2">5</text>
<text x="329.4" y="99">ON#/OFF</text>
<text x="99.9" y="106">PB12</text>
<text x="99.9" y="102.5">PB13</text>
<text x="109.5" y="104.2">25</text>
<text x="364.8" y="103.1" transform="rotate(-90 364.8 103.1)">2</text>
<text x="343.6" y="215.7" transform="rotate(-90 343.6 215.7)">1</text>
<text x="262.8" y="220.7">1</text>
<text x="258.3" y="222.1">1</text>
<text x="258.3" y="225.6">2</text>
<text x="262.8" y="224.2">2</text>
<text x="262.8" y="227.7">3</text>
<text x="258.3" y="229.1">3</text>
<text x="258.3" y="232.7">4</text>
<text x="262.8" y="231.2">4</text>
<text x="343.6" y="228.3" transform="rotate(-90 343.6 228.3)">2</text>
</g>
<g font-size="3.2" fill="#f00">
<text x="109.5" y="23.1">48</text>
<text x="97" y="24.9">VDD_3</text>
<text x="188.3" y="26.6">1</text>
<text x="191.8" y="28.4">VCC1</text>
<text x="205.3" y="28.4">VCC2</text>
<text x="215.4" y="26.6">8</text>
<text x="54.3" y="51.3">9</text>
<text x="57.7" y="53.1">VDDA</text>
<text x="109.5" y="65.4">36</text>
<text x="97" y="67.2">VDD_2</text>
<text x="52.2" y="104.2">24</text>
<text x="57.7" y="106">VDD_1</text>
</g>
<g font-size="3.2">
<text x="297.4" y="23.5" transform="rotate(-90 297.4 23.5)">1</text>
<text x="300.9" y="23.5" transform="rotate(-90 300.9 23.5)">2</text>
<text x="97.5" y="28.4">VSS_3</text>
<text x="109.5" y="26.6">47</text>
<text x="239.9" y="31.6">1</text>
<text x="239.9" y="35.1">2</text>
<text x="325.9" y="35.5">3</text>
<text x="188.3" y="37.2">4</text>
<text x="191.8" y="39">GND1</text>
<text x="204.6" y="39">GND2</text>
<text x="215.4" y="37.2">5</text>
<text x="329.4" y="37.2">Gnd</text>
<text x="54.3" y="47.8">8</text>
<text x="57.7" y="49.6">VSSA</text>
<text x="97.5" y="70.7">VSS_2</text>
<text x="109.5" y="69">35</text>
<text x="264.6" y="75.7">1</text>
<text x="264.6" y="79.2">2</text>
<text x="325.9" y="90.1">3</text>
<text x="329.4" y="91.9">GND</text>
<text x="52.2" y="100.7">23</text>
<text x="57.7" y="102.5">VSS_1</text>
<text x="114.7" y="132.1">1</text>
<text x="114.7" y="135.6">2</text>
<text x="194" y="139.2">1</text>
<text x="194" y="142.7">2</text>
<text x="112.9" y="178">1</text>
<text x="112.9" y="181.5">2</text>
<text x="183.8" y="195.6">1</text>
<text x="188.1" y="195.6">4</text>
<text x="183.8" y="199.1">2</text>
<text x="183.8" y="202.7">3</text>
<text x="188.1" y="199.1">5</text>
<text x="188.1" y="202.7">6</text>
<text x="19.1" y="243.2">2</text>
<text x="128.5" y="245">2</text>
<text x="19.1" y="246.8">1</text>
<text x="128.5" y="248.5">1</text>
<text x="19.1" y="267.9">2</text>
<text x="128.5" y="267.9">2</text>
<text x="19.1" y="271.5">1</text>
<text x="128.5" y="271.5">1</text>
</g>
<g font-size="2.5" fill="#00f">
<text x="183.6" y="77.8">1</text>
<text x="206.4" y="77.8">4</text>
<text x="183.6" y="84.8">2</text>
<text x="206.4" y="84.8">3</text>
<text x="49.6" y="141.3">1</text>
<text x="72.3" y="141.3">4</text>
<text x="49.6" y="148.3">2</text>
<text x="72.3" y="148.3">3</text>
<text x="47.8" y="187.1">1</text>
<text x="70.6" y="187.1">4</text>
<text x="47.8" y="194.2">2</text>
<text x="70.6" y="194.2">3</text>
<text x="54.9" y="238.3">1</text>
<text x="77.6" y="238.3">4</text>
<text x="54.9" y="245.4">2</text>
<text x="77.6" y="245.4">3</text>
<text x="164.2" y="240.1">1</text>
<text x="187" y="240.1">4</text>
<text x="164.2" y="247.1">2</text>
<text x="187" y="247.1">3</text>
<text x="54.9" y="263">1</text>
<text x="77.6" y="263">4</text>
<text x="164.2" y="263">1</text>
<text x="187" y="263">4</text>
<text x="54.9" y="270.1">2</text>
<text x="77.6" y="270.1">3</text>
<text x="164.2" y="270.1">2</text>
<text x="187" y="270.1">3</text>
</g>
</svg>
